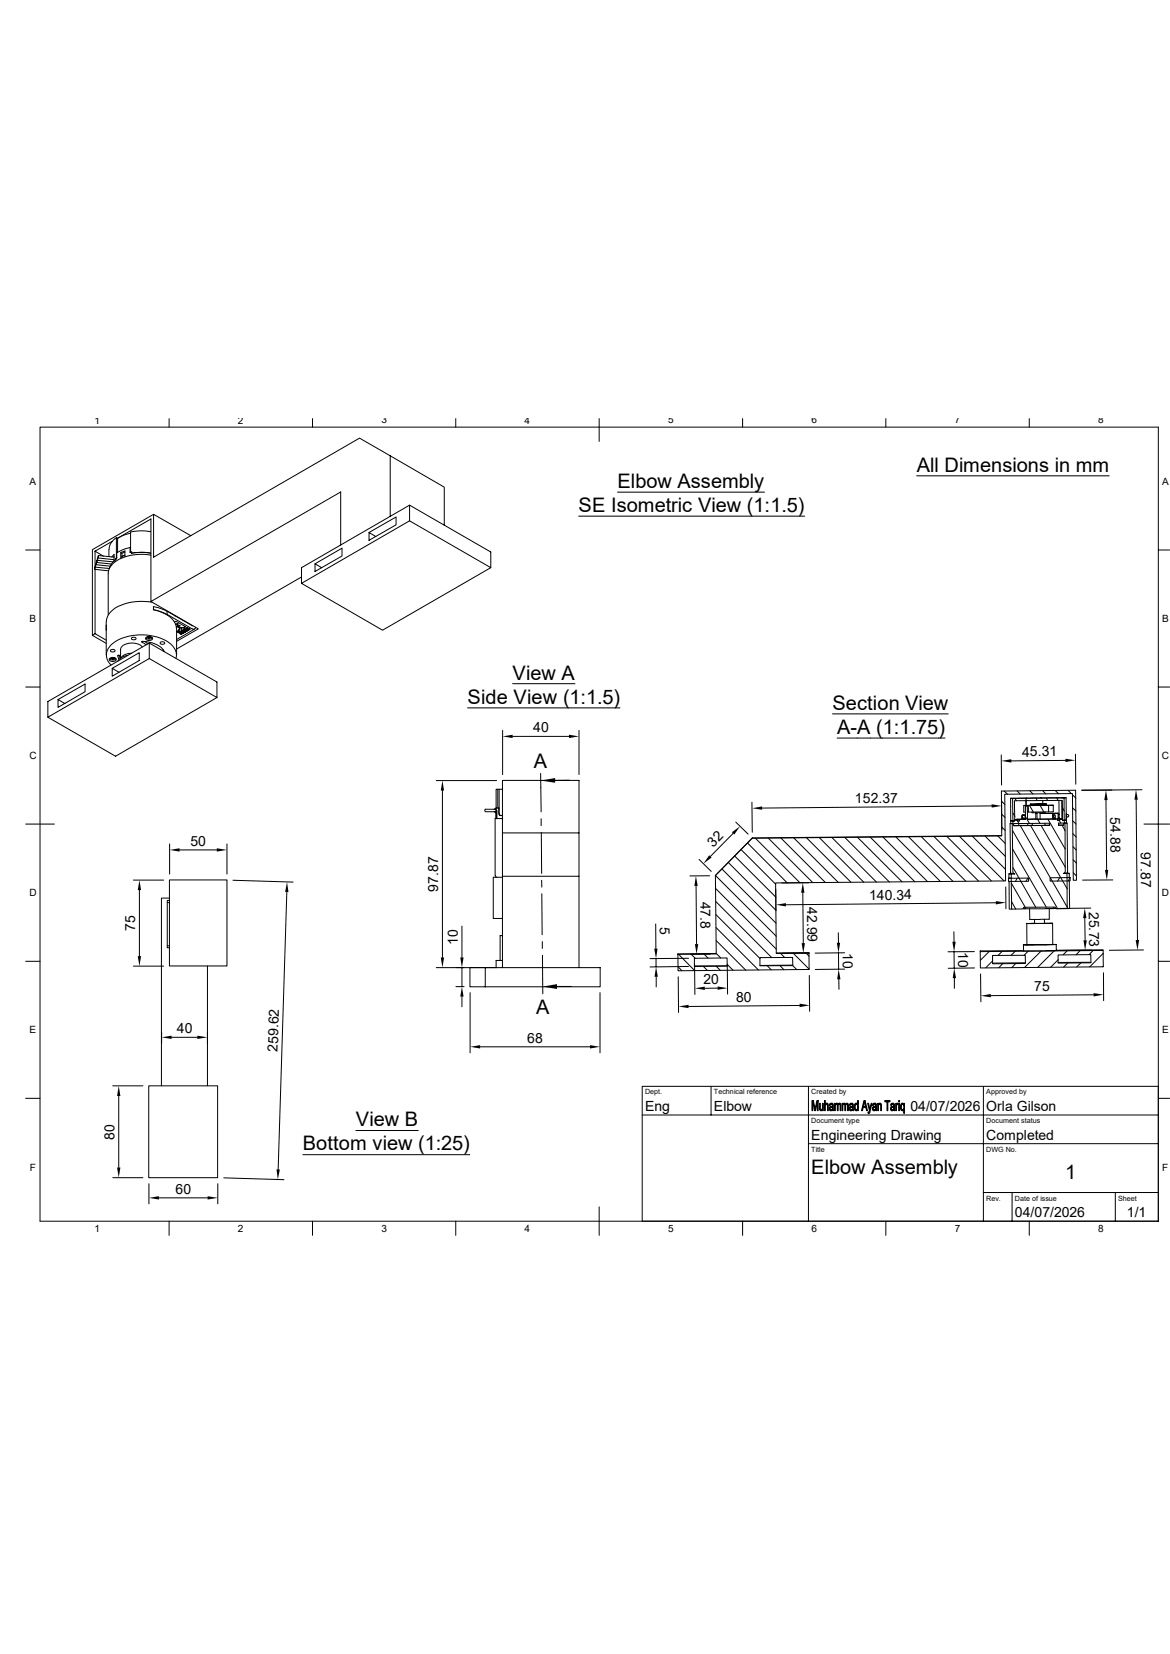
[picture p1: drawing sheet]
<svg xmlns="http://www.w3.org/2000/svg" width="297mm" height="420mm" viewBox="0 0 297 420" stroke-linecap="round" stroke-linejoin="round" font-family="sans-serif">
<g fill="none" stroke="#000" stroke-width=".25">
<path d="M10.2 108.5h283.8v201.6h-283.8zM42.9 106.3v2.2M79.3 106.3v2.2M99.1 115.7l-7.8-4.4-52.3 30.2v-10.9l-15.5 9v21.7M115.7 106.3v2.2M152.1 106.3v5.8M188.5 106.3v2.2M224.9 106.3v2.2M261.3 106.3v2.2M6.5 139.7h3.7M24.1 140l2.1 1.2M24.1 140l.1 3.8"/>
<path d="M28.5 137.5l-4.4 2.5M29.5 136.5l.3 .2v3.6M29.5 136.5v5.2M29.6 136.5a3.6 3.6 0 0 0-1.9 3l-.1 1.9M29.8 136.7l8.5-4.9v20.9M31.7 139.9l-1 .4M31.7 139.9v1.5M33 139v1.3l.4-.1M33 139l-1.8 .6-1.5 .8M33 139l.1 .1M33.1 135.4l-1.8 .5-1.5 .8M33.1 135l.1 5.3"/>
<path d="M38.3 135a13 13 0 0 0-5.2 .1M39 130.6l9.4 5.4M86.5 138.4v-13.5l-48.2 27.8 12 7-5.5 3.2M93.7 135.2v2l6.8-3.9v-2l-6.8 3.9 1.7 1M99.1 131.1v-15.4l13.7 8v9.7M104 128.3v3.9l-27.5 15.9M104 132.2l20.6 11.9M146.9 131.1h57.4M156.8 125h37.3M232.7 120.8h48.9M294 139.7h2.9M24 144.6l3.6 .3"/>
<path d="M24.1 143.9l-.1 .7zM24.1 144.6v16.3M24.2 144l3.5 .4M24.3 143.3l-.1 .7zM24.3 143.3h.1M24.4 143.4l3.5 .4M24.5 142.8l-.1 .6zM24.5 142.8h.1M24.6 142.8l3.7 .4M24.6 142.2h.1M24.6 142.2v.6zM24.7 142.3l4 .4"/>
<path d="M24.8 141.6l-.1 .6zM24.8 141.6h.1M24.9 141.7l4.1 .4M25 141.1l4 .4M25 141.1l-.1 .6zM27 159.5v.6M27 158.7v.3M27 157.8v8.5M27 159.5v.1M29 140.8l-.6 .6M29 141.4l-.1 .1M29 140.8v1.6"/>
<path d="M29.4 142.1l-.4 .4M29.4 141.8v.3M29.4 142.1l-1.1 1.1-.6 1.2M29.5 141.7h.1M29.6 141.7l-.2 .1M29.6 140.4v1.2M29.7 141.6l-.3 .2M30.9 141.3h.1M30.9 140.5v1.2M30.9 140.5l-.3-.2v1.5M31.7 141l-.8 .3M31.7 140.2l-.8 .3"/>
<path d="M33.1 140.3l.3-.1v.2M33.4 140.2v.3l2.4-.2 2.5 .2-2.4-.2-2.5 .2M33.4 140.2v.1M33.4 140.4l.1 .1M38.3 141a11.7 11.7 0 0 0-9.7 2.2l-.4 .5a2.88 2.88 0 0 0-.7 1.9v10.5M38.6 152.9a13.1 13.1 0 0 0-9.9 1.9l-1.3 1.5-.4 1.5M38.9 154.8l1.9 .5 1.6 .7M38.9 154.8v-.8l1.9 .5 1.6 .7M38.9 154.8a8.3 8.3 0 0 1 5.4 3.1M44.3 157.9l.5 1.5v6.9M44.3 157.9l.4-.2 2.4 1.4-1.1 .4M44.4 156.3v.1"/>
<path d="M44.8 159.2l.5 .1 .4 .4M45 158.7l.6 .1M45 158.8h.6M45.1 158.4h.1M45.1 158.4l-.1 .4M45.1 158.4l-.4 .1M45.5 159.9l-.1 .2-.6 .2M45.5 159.9l-.7 .5M45.6 158.8h.1M45.6 158.8l-.6 .2 1 .5M45.7 159.7l-.2 .2M46 160l.7 .2z"/>
<path d="M46 159.9l.6 .4M46 159.5h.1M46.5 160l.1 .1M46.7 159.6l.8 .3zM46.7 159.6l.6 .3M46.7 159.9v.1M46.7 159.9h.2M46.9 159.9v.1M46.9 159.9h.1M47 159.9v.2M47 159.9h-.4v.2M47 159.9h.1"/>
<path d="M47.1 159.9l-.1 .2M47.1 159.6l.2 .1M47.3 159.7h.4M47.4 159.4l.2 .2M47.4 159.9h-.1M47.6 159.6l-.2-.2 .3 .1v.2M47.6 159.6h-.5l.2 .1M47.6 159.6h.1M47.6 160h.1M47.7 159.9l-.1 .1M47.8 159.9h.2M47.8 159.9h.2z"/>
<path d="M47.8 160l-.1 .1M47.8 159.9h.1M47.8 159.6l-.1 .1M47.9 159.8h.4zM47.9 159.9h.1M47.9 159.8l.1 .1M48 159.8h.1M48 159.7h.1M48 159.9h.1M48.1 159.7l.2 .1M48.9 158.9l-6.5-3.7v.8l6.4 3.7M49.4 159.7l-4.6 2.7"/>
<path d="M49.7 159.3l-.3 .5-.6-.2M76.5 144.1l27.5-15.8 20.6 11.9v3.9l-27.5 15.9-20.6-11.9zM76.5 146.5l-31.7 18.3M80 143.2v1.9l6.8-3.9v-2l-6.8 4 1.7 .9M6.5 174.5h3.7M14.7 177.6l6.9-3.9v1.9l-6.9 4v-2l1.8 1M27 162.6l-2.9-1.7-.6 .4 3.5 2.1M27.8 167.3a1.11 1.11 0 0 1 1.7 .2 1.03 1.03 0 0 1-1.8 0zM27.8 167.3a1.23 1.23 0 0 0 1.7 0M28.1 165.1a.63 .63 0 0 1 .6-.2 .63 .63 0 0 1 .5 .5 .63 .63 0 0 1-.7 .2 .63 .63 0 0 1-.4-.5zM28.1 167.2h.1M28.3 167.1v.2"/>
<path d="M28.4 167l-.3 .2h.4M28.4 166.9v.1M28.5 169.7l6.8-4v2l-6.8 4v-2l1.7 1M28.5 167.2l.1-.3v.4M28.8 167.4v-.4l-.1 .4M28.8 167h.1M28.8 167v.2M29 167h-.4h.1M29.1 167v.1M29.2 167l-.5 .4-.2-.2M29.9 166.5h.1M29.9 166.5l.3 .9"/>
<path d="M30.3 166.4l.3 .2M30.3 166.5l-.4-.1v.1M32.4 166.4a3.3 3.3 0 0 0-2.5 1.5M33.4 162a.63 .63 0 0 1 .6-.2 .63 .63 0 0 1 .5 .5 .63 .63 0 0 1-.6 .2 .63 .63 0 0 1-.5-.5zM33.4 165.9a3.1 3.1 0 0 0-2.7 1.1M36.1 164.3a3.9 3.9 0 0 0-5.3 .1l-.2 .5v2.3l-.4-.8M36.8 162.9l.7 .6M37 162a1.11 1.11 0 0 1 1.7 .1 1.03 1.03 0 0 1-1.7 0zM37 162a1.23 1.23 0 0 0 1.7 0M37 163.7l-1.1-.8a6.8 6.8 0 0 1 5.6 2.2l.2 .4M37.4 161.7v.1M37.5 161.6l.3 .1"/>
<path d="M37.7 161.7v.4zM37.7 161.7v.1M37.8 161.6v.1M37.8 161.7h.1M37.8 161.6l.1 .1M37.9 167.2l-25.8 14.9v-4l25.8-14.8 17.2 9.9v3.9l-25.8 14.9-17.2-9.9M37.9 163.3v3.9l17.2 9.9M37.9 161.6v.5M38 161.6v.3M38 161.6v.1M38.1 161.6l.3 .2-.7 .3v-.3l-.4-.1M38.2 161.8v.1"/>
<path d="M38.4 161.8v.1M40.7 163.2a.63 .63 0 0 1 .6-.3 .63 .63 0 0 1 .5 .5 .63 .63 0 0 1-.6 .2 .63 .63 0 0 1-.5-.4zM41.4 164.9l.2 .5M44.7 167.2a4.3 4.3 0 0 0-3.3-4.9 13.3 13.3 0 0 0-13.1 1.4 3.4 3.4 0 0 0-.1 5.2M45.1 160.5l.7 .2M45.4 160.4l.1 .2 .1-.2M45.4 160.4h.2M45.4 160.4l-.1 .1M45.6 160.4l.1 .1M45.6 160.4h-.2M45.6 160.4h.1M45.7 160.6l-.1 .1"/>
<path d="M45.7 160.4l-.6 .1 .7 .3-.1-.2M45.7 160.4v.2M45.7 160.4h.1M45.8 160.5l-.1 .1M45.8 161h.2M45.8 160.4h.1M45.8 161h.3zM45.9 160.5h.1M45.9 160.4h.1M46 160.9l.1 .1M46.1 160.4h.1M46.1 160.8l.2 .1"/>
<path d="M46.1 160.8l.1 .1M46.1 160.8l.3 .1zM46.2 160.8h.1M46.2 160.3l-.2 .1M46.2 160.3l.1 .1M46.2 160.3l-.1 .1M46.2 160.3h.1M46.3 160.7h.3zM46.3 160.7v.1M46.3 160.8h.1M46.4 160.2a.25 .25 0 0 1-.1 .3 .25 .25 0 0 1-.4 0M46.4 160.2h-.1a.23 .23 0 0 0-.3 0 .23 .23 0 0 0-.1 .3"/>
<path d="M46.4 160.2h.1M46.4 160.8v.1M46.4 160.7l.1 .1-.2-.1M46.4 160.4h-.5M46.4 160.7h.2M46.6 160.7h.1M46.6 160.1h.4M46.6 160.5l.3 .1zM46.7 160.1h-.1M46.7 160.6v.1M46.7 160.5l.1 .1M46.7 160.6h.1"/>
<path d="M46.7 160.5h.1M46.7 160h.2M46.7 160.2l-.1 .1M46.7 160h.1M46.8 160.6h.1M46.8 160.5v.1M46.8 160.4h.1M46.8 160.5h.1M46.9 160.5l-.1 .1M46.9 160.6l-.1 .1M46.9 160.4h.1M46.9 160.4l-.1 .1"/>
<path d="M46.9 160.3l.3 .1zM46.9 160.3l.2 .1M47 160.4h.1M47 160.4l-.1 .1M47 160.4v.1M47.1 160.3h.2M47.1 160.2h.1M47.1 160.2l.1 .1M47.1 160.3h.1M47.2 160.1l.2 .2zM47.2 160.1l.2 .1M47.2 160.2v.1"/>
<path d="M47.3 160.1h.3zM47.3 160.1l.2 .1M47.4 160.2v.1M47.4 160.1h.1M47.6 160.1h.1M118.7 179.7h38.7M130.1 173.6h15.9M294 174.5h2.9M110.7 198.2h15.4M127.6 185.5v11.2M130.1 187h14.3M137.2 196.4l.2 9.8"/>
<path d="M144.6 198.1l-3.7 .1M147 185.5v11.2M211.3 181.3h29.4M212.5 187.4h27.4M254.2 191.7l.1 7.6M270.5 193.1l-13.8 .1M273 191.5l.1 7.6M6.5 209.3h7.3M43.1 214.3v7.7M45.6 215.8h9.4M57.6 214.3v7.7M112.3 200.7v42.4"/>
<path d="M123.2 206.1h2.7M125.4 206.1h.1M125.5 206.2h.4M125.9 205.2h.7M125.9 205.5h-2.7l-.1 .3 .1 .3M125.9 205.4l-.5 .1M125.9 205.2v2.7v-2.1h.3v2.1M126.4 200.4v4.8M126.6 205.2h.1M126.7 200.4h-.8v4.8M126.8 206.8h.1M127.3 207.1h.1"/>
<path d="M127.6 211.5v-13.3h19.4v13.3M127.6 200.4h-.9v6.3l.1 .4h.8h-.8v-.3h-.2v-1.6M127.6 207.9h-1.9v14.4M137.4 207.9v1.7M137.4 211.4l.1 10.4M177.5 218.2l3.1 3.1M184.9 219l12.1 12.1M186.1 211.6l-5.8 5.9M186.5 217.4l10.5 10.4M186.8 208.7l3.1 3.1M188.1 215.7l8.8 8.8M189.8 214.1l10.1 10.1"/>
<path d="M190.9 203.7l.1 7.6M191 212.9l63.3-.6-.1-11.4 18.8-.2 .3 22.8h-.8l-.3-22-17.1 .2 .2 22-58.4 .5 .2 17.9 8.3-.1v4.2l-33.3 .3v-4.2l9.7-.1-.2-19.9zM191 212.9l-9.4 9.4M191.8 212.9l11.3 11.3M195 212.8l11.3 11.3M198.2 212.8l11.3 11.3M201.5 212.8l11.3 11.3M204.7 212.7l11.3 11.3M208 212.7l11.3 11.3M211.2 212.7l11.3 11.3M214.5 212.6l11.3 11.3M217.7 212.6l11.3 11.3"/>
<path d="M220.9 212.6l11.3 11.3M224.2 212.6l11.3 11.3M227.4 212.5l11.3 11.3M230.6 212.5l11.3 11.3M233.9 212.5l11.3 11.3M237.1 212.4l11.3 11.3M240.4 212.4l11.3 11.3M243.6 212.4l11.3 11.3M246.8 212.3l8.5 8.5M250.1 212.3l5.1 5.2M251.8 204.6l-58.3 .6M253.3 212.3l1.9 1.9"/>
<path d="M254.3 203.5l.8 .8M254.3 203.1v7.6M254.3 206.8l.8 .8M254.3 212.2l-63.3 .6M254.3 210.1l.9 .8M254.9 200.9l.9 .8M256.4 209.1l.1 12.5 .3 .3h.8M256.5 202.7l.1 5.7h.5M256.6 208.4v.7h.5M256.6 209.1h-.1h.5M257 208.4h-.4h.5M257 208.4h.6"/>
<path d="M257 202.7l13.1-.1 .1 5.7h-.5h.5v.7h.1l.1 12.4-.4 .4h.8l.1 8.9-2.8 .1-.3-.5-7.9 .1-.3 .4h-2.8l-.1-8.9h.9l-.5-.3-.1-12.5h.1v-.7h.5h-.5zM257 210.9l11.5 19.8M257.1 215.6l8.5 14.7M257.2 206.5l.4 .8M257.3 209.1l9.1-.1v.6l-9.1 .1zM257.5 203.3l12.2-.1v4.9h-.7v.3h-.5v-.4l-7.6 .1-.1-3.5h-.5v3.5h-1.5v.3h-.5v-.2h-.7zM257.6 208.2h.7M257.6 202.7l.4 .6M258.1 208.1v.1M258.1 208.2l.6 .9M258.2 200.8l.8 .8M258.3 208.4h.5"/>
<path d="M258.6 209.6h-1.3M259 209.6l11.9 20.8M259.4 207.2v.8l.3-.1M259.4 208h-1.3l.7 .1M259.5 207h.6zM259.5 207l-.1 .2 .3-.2M259.5 207.2v.8M259.8 207.7v.2M259.9 204.6v1.6h.4M259.9 207.9l.4 .1M260 207.9l-.2-.2v.3h.1M260.1 207.9v.1"/>
<path d="M260.1 207l.2 1M260.3 208h.1M260.3 202.7l.3 .6M260.3 204.6h.5M260.3 207.4l1 1.7M260.4 203.3v1.2M260.5 203.3v1.2M260.6 202.6l-4.1 .1h.6M260.6 202.6h.1M260.8 206.2h.3M260.9 209.1v.5h-2.3v-.5M261 204.6l5.2-.1v1.7h-5.1z"/>
<path d="M261.4 204.6l.9 1.6M261.4 200.8l.9 .8M261.5 204.5h-1.6l1.1 .1M261.5 204.2l4.2-.1zM261.5 204.2v.3M261.6 209.6l9.3 16.1M262 209.1v.5l3.3-.1M262 209.5l-1.1 .1M262.9 208h.4M262.9 207.9l-2 .1M263 202.6l.3 .7M263.2 206.4l.1 1.6"/>
<path d="M263.2 206.5h-.3v1.5M263.2 204.2h.8zM263.3 208h.7M263.4 208l.6 1.1M264 204.5l1 1.7M264 206.4v1.6M264 206.5h3.2M264.3 209.6l6.2 10.7M264.7 200.7l.8 .9M264.7 203.3v.8M264.8 206.4v.1M265.3 209v.5"/>
<path d="M265.3 206.2v.2h-3.3v-.2M265.6 202.6l.4 .7M265.7 204.5h1.7h-1.2M265.7 204.5h-4.2M265.7 204.1v.4M266 208l4.4 7.6M266.4 209.5h-1.1M266.4 209l.1 .6M267.2 206.5h1.4v1.4h-.7M267.2 206.5l.1 1.4M267.3 207.9h.2M267.3 207.9l-3.3 .1"/>
<path d="M267.3 207.7l.3-.1 .1 .4M267.4 204.5v1.6l-1.2 .1M267.4 207.6l.1 .3M267.5 207.9v.1M267.5 207.6v-.7l-.2 .1v.6M267.5 206.9h.3l.1 .2v.9M267.5 208h.4M267.8 206.9l-.5 .1M267.9 200.7l.8 .8M268.3 202.6l.3 .6M268.5 208.3h.5M268.6 207.9h.6h-.7"/>
<path d="M268.6 207.5h.3M268.7 209l.1 .5M268.7 209h1.3v.5h-1.3zM268.7 209.5h1.3M268.8 203.2l.1 4.7M268.9 206.5h-4.6M268.9 206.8l-.3 .1h.3M268.9 208.4l.4 .6M269.2 208l.5 .1h-.7M269.2 208h.1M269.2 208h.3M269.5 208h.1"/>
<path d="M269.5 208h.2M269.5 203.2l.1 4.8-.4 .1M269.6 209.5l.8 1.4M269.7 208.3h.5M269.7 205.1l.5 .9M270.1 202.6h.5M270.2 208.3h.5M270.3 208.3h.4M270.3 208.3h.1M270.6 208h.1M270.6 202.6h-10M270.6 208l.1 .3h-.5"/>
<path d="M270.6 202.6l.1 5.4M270.7 208.1h.1M270.7 208h.1M270.7 209h.1h-.5M270.7 206.7h.1M270.7 206.7v1.6M270.7 206.7v2.3h-.5M270.7 206.8l.5 .1 .1 .2-.1 .3-.5 .1M270.9 209l.1 12.4-.3 .3-.7 .1M271.1 200.7l.8 .8M272.3 205.1l.8 .9M272.3 201.8l.8 .9"/>
<path d="M272.3 208.4l.9 .9M272.4 211.7l.8 .9M272.4 218.3l.9 .9M272.4 215l.8 .9M280.8 203.2l.1 17.7M288.4 203.1l.4 35.6M289.9 200.5l-15.3 .2 7.7-.1M290.4 209.3h6.5M33.9 223.5h7.6M35.4 226v16.8M42.5 229.2h.5M43 223.4h14.6v21.9h-14.6z"/>
<path d="M43 228.6h-.5v12.1h.5M43 228h-2v47.7M59.1 223.5l15.3 .5M72.8 226.5l-2.2 70.5M117.3 235.2v7.9M125.7 222.3l.2 .3 .3 .2M127.6 237.6h-.6v6.3M127.6 222.5v-11h19.4v11M127.6 222.8h-2.4v10.4h2.4M137.5 223.5v1.8M137.5 226.9l.1 10.5M137.7 239.1v1.7"/>
<path d="M166.5 234.6v6.3M176.7 225l.1 14.7M180.1 222.4h-5M181.6 222.3h.1M181.7 222.3l15.4 15.4M181.7 225.6l15.4 15.4M181.7 232.2l11.3 11.2M181.7 228.9l14.2 14.3M181.8 235.5l10.7 10.8M181.8 238.8l7.5 7.5M183.3 220.7l13.7 13.7M196.9 225.8l.1 5.5"/>
<path d="M203.8 226.7l.1 12.8M205.3 224.2h-6.8M212.8 236.9l.1 2.5M242.1 236.6l.1 2.5M252.8 229.2l-53.3 .5M255.3 225.2l.1 5.6M256 223h5.1v.8h-5.1zM256.1 221.9v1.1M256.2 223h-.2M256.2 223h.5M256.2 223.8v7M256.2 230.8h.6"/>
<path d="M256.8 224.3l3.5 6.1M256.8 221.9h-.6h.5M256.8 229l1.1 1.8M257.2 220.3l5.7 10.1M258.2 223l-.4 .8M259.7 230.8h.4M260.2 230.5l.1 .3M260.6 234.5l.1 5.4h6.6M260.9 223l-.5 .8M262.6 233.5v1l2.7-.1h-.2M262.6 234.4l-2 .1 6.6-.1h-2.1M265.1 233.4v1"/>
<path d="M266.4 230.7v2.7l-2.3 .1h-2.7v-2.7M266.6 222.9l5.1-.1v.9h-5.1zM267.2 234.4l.1 5.5M267.3 239.8h.8l-8.3 .1h.9M267.5 230.4l-.1 .3M268 230.7l-8 .1M268.1 239.8v1.6l-2.8 .1h-5.5v-1.6M269 222.9l-.5 .8M270.7 221.7h.7l-.6 .1M271.4 223.7l.1 7h-.6M271.4 221.7v1.1M271.6 222.8h-.8"/>
<path d="M271.7 222.8h.1M271.7 222.8l-.5 .9M272.5 221.6l.8 .9M275.4 233.1l.1 5.7M276.9 230.6l-11.5 .1M282.5 223.4l-7.7 .1M6.5 244.1h3.7M33.9 245.3h7.6M42.5 240.2h.5M52.7 245.3v30.4M110.7 245.7h41.7v4.9h-29.2M115.7 250.5h2.1"/>
<path d="M117.3 245.7v4.8M117.3 253.1v2.6M119.3 245.7v4.9h3.9M119.3 252.1v15.2M123.2 245.7v4.9M127.6 243.9h-1.7v1.8M127.6 245.7v-23.2h19.4v23.2M137.7 242.6l.1 9.7M141.4 250.5h3.6M152.3 252.1v15.2M166.5 243.4v2.1M166.6 248v2.6"/>
<path d="M172.2 245.5l.9 1M172.2 248l.1 9.1M172.3 242.3l4.1 4.2M174.8 245.4l-9.8 .1M174.8 243.3l-9.8 .1M175.5 242.3l1 1M176.3 243.3l8.3-.1v2.1l-8.3 .1zM176.3 244.9l.1 7.6M178.6 245.4l1 1M178.7 242.3l1 1M180.3 242.3h-5M181.8 245.4l1 1"/>
<path d="M181.8 242.1l-9.7 .2M181.9 242.1l1.1 1.1M182.2 250.9l-3.3 .1M184.6 244.8l.1 7.6M184.6 245.2l-8.3 .1M184.7 244.9l1.4 1.4M192.9 243.2l8.3-.1 .1 2.1h-8.4zM194.8 245.2l1 1.1M197.1 242l8.3-.1v.1M198 245.2l1 1.1M198.2 242.1l1 1M201.3 245.2l1 1"/>
<path d="M201.3 245.1l-8.4 .1M201.4 242.1l4 4M203 255.3l-28.2 .3M204.6 242l.8 .8M205.4 247.7l.1 9.1M205.5 242l-6.9 .1M212.9 241.9v4.2M212.9 248.7l.1 2.5M214.4 241.9l-7.5 .1M214.4 246.1l-7.4 .1M242.2 241.7v4.1M242.3 248.4v2.6"/>
<path d="M247.4 241.6l-6.7 .1M247.4 245.8l-6.7 .1M248.8 241.6l31.2-.3 .1 4.2-31.2 .3zM248.9 247.3l.1 7.1M251.1 241.6l-2.2 2.2M252 242.6h8.3v2l-8.3 .1zM252 244l-1.8 1.7M254.4 241.6l-1 1M254.6 244.7l-1.1 1M257.7 241.6l-1 1M257.9 244.6l-1.1 1.1M259.8 241.4l-11 .1v.1"/>
<path d="M260.3 244.5l-8.3 .1M261 241.5l-1 1.1M264.3 241.5l-4.2 4.2M267.6 241.4l-4.2 4.3M268.1 241.3l11.9-.1v.1M268.6 242.5l8.3-.1v2.1l-8.3 .1zM268.6 243.7l-1.9 1.9M270.9 241.4l-1 1M271.1 244.5l-1.1 1.1M274.2 241.4l-1 1M274.4 244.5l-1.1 1M276.9 244.3l-8.3 .1"/>
<path d="M277 241.3l-11.4 .1M277.5 241.3l-1 1.1M277.6 252.6l-26.1 .2M280.1 242.1l-3.5 3.4M280.1 247l.1 7.1M280.1 245.3l-.2 .2M290.3 241.2l-8.7 .1M294 244.1h2.9M6.5 278.9h3.7M28.6 275.7h7.7M30.1 278.3v18.2M37.8 275.7h17.4v23.3h-17.4z"/>
<path d="M41 262.1v2.8M43.6 263.4h6.5M121.9 265.8h27.9M180.5 275.8v7.3M205.2 275.8v34.3M249.6 275.8v34.3M294 275.8h-131v34.3M294 278.9h2.9M28.6 299h7.7M56.8 299.1l15.3 .5M76.9 293.2h42.4M90.3 287.1h15.9"/>
<path d="M163 283.1h131M205.2 290.4h88.8M37.8 300.6v5.1M40.3 304.2h12.4M42.9 310.1v3.6M55.3 300.6v5.1M79.3 310.1v3.6M115.7 310.1v3.6M152.1 306.5v7.2M188.5 310.1v3.6M224.9 310.1v3.6M249.6 302.8h44.4"/>
<path d="M256.9 302.8v7.3M261.3 310.1v3.6M283.1 302.8v7.3"/>
<circle cx="47.7" cy="160" r=".08"/>
<circle cx="46.9" cy="160.4" r=".07"/>
<circle cx="47.2" cy="160.3" r=".1"/>
</g>
<g fill="#000" stroke="#000" stroke-width=".25">
<path d="M206.5 279.4l.4 2.2-.1 .4-.5-2.2z" fill-rule="evenodd"/>
<path d="M206.1 279.4h.4l-.2 2.6h-.2z" fill-rule="evenodd"/>
<path d="M207.7 279.4v2.6h-.2v-2.1z" fill-rule="evenodd"/>
<path d="M207.4 279.4h.3l-.7 2.6h-.2z" fill-rule="evenodd"/>
<path d="M209.3 279.4h.2v1h.3l-.3 .3v1.3h-.2z" fill-rule="evenodd"/>
<path d="M217.7 279.4h.2v2.6h-.2v-.2h-.2l.2-.3v-.6l-.3-.5h.3z" fill-rule="evenodd"/>
<path d="M219.3 279.4h.3l-.4 1.6 .6 .2h-.7l-.2 .8h-.2z" fill-rule="evenodd"/>
<path d="M219.6 279.4l.6 2.6h-.2l-.2-.8-.6-.2h.5l-.2-1.1z" fill-rule="evenodd"/>
<path d="M224.6 279.4h1.3v.4h-.5v2.2h-.2v-2.2h-.6z" fill-rule="evenodd"/>
<path d="M228.1 279.4h.2v.4h-.2z" fill-rule="evenodd"/>
<path d="M208 280.2h.2v1.4l.5 .3a.45 .45 0 0 1-.6 0 .45 .45 0 0 1-.1-.6z" fill-rule="evenodd"/>
<path d="M208.4 281.8h.4z" fill-rule="evenodd"/>
<path d="M208.8 280.2h.2v1.8h-.2v-.3h-.2l.2-.3z" fill-rule="evenodd"/>
<path d="M209.6 280.2l.4-.1 .2 .3 .1 1.6h-.2l-.1-1.5-.5-.1z" fill-rule="evenodd"/>
<path d="M210.6 280.4h.4l-.3 .3h-.2z" fill-rule="evenodd"/>
<path d="M210.7 281.1h.6h-.1a.36 .36 0 0 0-.5 .2 .36 .36 0 0 0 .2 .5h.4l-.1 .1a.5 .5 0 0 1-.7-.1 .5 .5 0 0 1 .2-.7z" fill-rule="evenodd"/>
<path d="M210.7 280.3l.4-.2a.49 .49 0 0 1 .4 .7l.1 1.2-.5-.2 .2-.7-.5-.1a.37 .37 0 0 0 .4-.1 .37 .37 0 0 0 0-.5z" fill-rule="evenodd"/>
<path d="M210.9 281.8h.5z" fill-rule="evenodd"/>
<path d="M212 280.4h.3z" fill-rule="evenodd"/>
<path d="M211.8 280.2h.2l.2 .3-.2 .3v1.2h-.2z" fill-rule="evenodd"/>
<path d="M212.2 280.2l.3-.1 .2 .4-.7-.1z" fill-rule="evenodd"/>
<path d="M212.5 280.5l.6-.1-.3 .3v1.3h-.2z" fill-rule="evenodd"/>
<path d="M212.8 280.3a.39 .39 0 0 1 .6-.1 .39 .39 0 0 1 0 .6v1.2h-.1l-.1-1.5z" fill-rule="evenodd"/>
<path d="M213.7 280.2h.3l.1 .3-.1 .3v1.2h-.3z" fill-rule="evenodd"/>
<path d="M214 280.4h.2z" fill-rule="evenodd"/>
<path d="M214.1 280.2l.3-.1 .2 .4-.6-.1z" fill-rule="evenodd"/>
<path d="M214.4 280.5l.6-.1-.3 .3v1.3h-.2z" fill-rule="evenodd"/>
<path d="M214.7 280.3a.39 .39 0 0 1 .6-.1 .39 .39 0 0 1 0 .6v1.2h-.1l-.1-1.5z" fill-rule="evenodd"/>
<path d="M215.7 280.4h.5l-.4 .3h-.2z" fill-rule="evenodd"/>
<path d="M215.7 281.1h.7a.37 .37 0 0 0-.5 .2 .37 .37 0 0 0 .2 .5h.3a.5 .5 0 0 1-.8 .1 .5 .5 0 0 1 .1-.8z" fill-rule="evenodd"/>
<path d="M215.8 280.3l.4-.2a.49 .49 0 0 1 .4 .7l.1 1.2-.5-.2 .2-.7-.6-.1a.38 .38 0 0 0 .5-.1 .38 .38 0 0 0 0-.5z" fill-rule="evenodd"/>
<path d="M216.1 281.8h.4z" fill-rule="evenodd"/>
<path d="M217.1 280.2a.37 .37 0 0 1 .6 .2h-.4l-.2 .2v.8l.3 .4h-.4l-.1-1z" fill-rule="evenodd"/>
<path d="M217 281.8h.7a.37 .37 0 0 1-.3 .3 .37 .37 0 0 1-.4-.3z" fill-rule="evenodd"/>
<path d="M220.3 282.4h.5l-.4 .3z" fill-rule="evenodd"/>
<path d="M220.3 280.2h.2l.3 1.1-.1 .7z" fill-rule="evenodd"/>
<path d="M221.1 280.2h.3l-.6 2.2h-.3l.2-.2z" fill-rule="evenodd"/>
<path d="M221.6 280.4h.4l-.3 .3h-.2z" fill-rule="evenodd"/>
<path d="M221.6 281.1h.7h-.2a.36 .36 0 0 0-.4 .3 .36 .36 0 0 0 .2 .4l.3 .1a.5 .5 0 0 1-.7-.1 .5 .5 0 0 1 .1-.7z" fill-rule="evenodd"/>
<path d="M221.9 281.8h.4z" fill-rule="evenodd"/>
<path d="M221.7 280.3l.2-.2 .5 .2 .1 1.7-.5-.2 .3-.7h-.6l.1-.1a.33 .33 0 0 0 .5-.2 .33 .33 0 0 0-.3-.4z" fill-rule="evenodd"/>
<path d="M222.8 280.2l.4 .2-.2 .3v1.3h-.2z" fill-rule="evenodd"/>
<path d="M223 280.4h.3z" fill-rule="evenodd"/>
<path d="M223.1 280.2a.48 .48 0 0 1 .6 .1 .48 .48 0 0 1 .1 .6v1.1h-.2v-1.4l-.6-.2z" fill-rule="evenodd"/>
<path d="M226.1 280.4h.5l-.3 .3h-.2z" fill-rule="evenodd"/>
<path d="M226.2 281.1h.7h-.2a.36 .36 0 0 0-.4 .2 .36 .36 0 0 0 .2 .5h.4a.51 .51 0 0 1-.8 .1 .51 .51 0 0 1 .1-.8z" fill-rule="evenodd"/>
<path d="M226.2 280.3l.4-.2a.49 .49 0 0 1 .5 .7l.1 1.2-.5-.2 .2-.7h-.7l.2-.1a.33 .33 0 0 0 .5-.2 .33 .33 0 0 0-.3-.4z" fill-rule="evenodd"/>
<path d="M226.5 281.8h.4z" fill-rule="evenodd"/>
<path d="M227.4 280.2l.4 .3-.2 .3v1.2h-.2z" fill-rule="evenodd"/>
<path d="M227.7 280.2h.3v.3h-.4z" fill-rule="evenodd"/>
<path d="M228.1 280.2h.2v1.8h-.2z" fill-rule="evenodd"/>
<path d="M228.8 281.8h.6a.33 .33 0 0 1-.3 .3 .33 .33 0 0 1-.3-.3z" fill-rule="evenodd"/>
<path d="M228.8 280.2l.4-.1 .2 .2-.4 .1-.2 .4 .1 .8 .2 .2h-.3l-.2-.4z" fill-rule="evenodd"/>
<path d="M229.1 280.4h.3z" fill-rule="evenodd"/>
<path d="M229.4 280.2h.2v2.5h-.2v-.9h-.6h.3l.3-.3v-.6l-.2-.5h.2z" fill-rule="evenodd"/>
</g>
<g fill="#000">
<path d="M127.6 187l2.5-.4v.8zM137.3 198.2l3.6-.6v1.2zM144.4 186.6l2.6 .4-2.6 .4zM254.2 193.2l2.5-.4 .1 .8zM270.5 192.7l2.5 .3-2.5 .5zM43.1 215.8l2.5-.4v.8zM55 215.4l2.6 .4-2.6 .4zM112.3 198.2l.4 2.5h-.8zM180 217.2l.6 .6-2 1.5zM185.8 211.3l2.1-1.5-1.5 2.1zM190.9 205.2l2.6-.4v.8zM251.7 204.2l2.6 .4-2.5 .5z"/>
<path d="M280.8 200.6l.4 2.6h-.9zM288.4 200.5l.4 2.6h-.8zM35.4 223.5l.4 2.5h-.8zM72.9 223.9l.3 2.6h-.8zM176.7 222.4l.4 2.6h-.8zM176.4 239.7h.8l-.4 2.6zM197 229.7l2.5-.4v.9zM203.8 224.2l.4 2.5h-.8zM203.5 239.5h.8l-.4 2.5zM212.4 239.4h.9l-.4 2.5zM241.8 239.1h.8l-.4 2.6zM252.8 228.8l2.6 .4-2.6 .5z"/>
<path d="M275.4 230.6l.4 2.5h-.8zM275 238.8h.9l-.4 2.5zM280.5 220.9h.8l-.3 2.5zM288.3 238.7h.9l-.4 2.6zM35 242.8h.8l-.4 2.5zM111.9 243.1h.8l-.4 2.6zM117.3 250.5l.4 2.6h-.9zM116.8 243.1h.9l-.4 2.6zM137.8 250.5l3.6-.6v1.2zM166.1 240.9h.8l-.4 2.5zM166.5 245.5l.5 2.5h-.8zM172.3 255.6l2.5-.5v.9z"/>
<path d="M176.4 251l2.5-.5v.9zM182.2 250.5l2.5 .4-2.5 .4zM203 254.8l2.5 .5-2.5 .4zM212.9 246.1l.5 2.6h-.9zM242.2 245.8l.5 2.6h-.8zM249 252.9l2.5-.5v.8zM277.6 252.2l2.6 .4-2.6 .4zM30.1 275.7l.5 2.6h-.9zM41 263.4l2.6-.4v.8zM50.1 263l2.6 .4-2.6 .4zM119.3 265.8l2.6-.4v.8zM149.8 265.4l2.5 .4-2.5 .4z"/>
<path d="M29.7 296.5h.9l-.5 2.5zM70.2 296.9l.8 .1-.5 2.5zM37.8 304.2l2.5-.5v.9zM52.7 303.7l2.6 .5-2.6 .4z"/>
</g>
<g font-size="5.1">
<text x="232.7" y="119.8">All Dimensions in mm</text>
<text x="156.8" y="123.9">Elbow Assembly</text>
<text x="146.9" y="130">SE Isometric View (1:1.5)</text>
<text x="130.1" y="172.6">View A</text>
<text x="118.7" y="178.7">Side View (1:1.5)</text>
<text x="211.3" y="180.2">Section View</text>
<text x="212.5" y="186.4">A-A (1:1.75)</text>
<text x="135.6" y="194.9">A</text>
<text x="136.1" y="257.5">A</text>
<text x="90.3" y="286">View B</text>
<text x="76.9" y="292.1">Bottom view (1:25)</text>
<text x="206" y="298.1">Elbow Assembly</text>
<text x="270.4" y="299.3">1</text>
</g>
<g font-size="3.6">
<text x="135.4" y="185.9">40</text>
<text x="259.5" y="192.1" transform="rotate(-1 259.5 192.1)">45.31</text>
<text x="217" y="203.9" transform="rotate(-1 217 203.9)">152.37</text>
<text x="281.9" y="207.6" transform="rotate(89 281.9 207.6)">54.88</text>
<text x="48.3" y="214.8">50</text>
<text x="181.1" y="215.2" transform="rotate(-45 181.1 215.2)">32</text>
<text x="289.6" y="216.4" transform="rotate(89 289.6 216.4)">97.87</text>
<text x="111.2" y="226.4" transform="rotate(-90 111.2 226.4)">97.87</text>
<text x="177.8" y="228.9" transform="rotate(89 177.8 228.9)">47.8</text>
<text x="204.9" y="230.3" transform="rotate(89 204.9 230.3)">42.99</text>
<text x="220.6" y="228.5" transform="rotate(-1 220.6 228.5)">140.34</text>
<text x="276.4" y="231.5" transform="rotate(89 276.4 231.5)">25.73</text>
<text x="34.3" y="236.4" transform="rotate(-90 34.3 236.4)">75</text>
<text x="116.2" y="239.9" transform="rotate(-90 116.2 239.9)">10</text>
<text x="167.5" y="235.5" transform="rotate(89 167.5 235.5)">5</text>
<text x="214" y="241.9" transform="rotate(89 214 241.9)">10</text>
<text x="243.3" y="241.7" transform="rotate(89 243.3 241.7)">10</text>
<text x="178.6" y="249.9" transform="rotate(-1 178.6 249.9)">20</text>
<text x="262.6" y="251.7" transform="rotate(-1 262.6 251.7)">75</text>
<text x="186.9" y="254.4" transform="rotate(-1 186.9 254.4)">80</text>
<text x="44.9" y="262.3">40</text>
<text x="70.5" y="267.1" transform="rotate(-88 70.5 267.1)">259.62</text>
<text x="133.9" y="264.8">68</text>
<text x="163.7" y="282.1">Eng</text>
<text x="181.2" y="282.1">Elbow</text>
<text x="231.1" y="282.1">04/07/2026</text>
<text x="250.4" y="282.1">Orla Gilson</text>
<text x="29.1" y="289.4" transform="rotate(-90 29.1 289.4)">80</text>
<text x="206" y="289.4">Engineering Drawing</text>
<text x="250.4" y="289.4">Completed</text>
<text x="44.6" y="303.1">60</text>
<text x="257.6" y="309">04/07/2026</text>
<text x="286.1" y="309.1">1/1</text>
</g>
<g font-size="2.5">
<text x="24" y="107.6">1</text>
<text x="60.4" y="107.6">2</text>
<text x="96.8" y="107.5">3</text>
<text x="133.2" y="107.6">4</text>
<text x="169.6" y="107.5">5</text>
<text x="206" y="107.5">6</text>
<text x="242.4" y="107.5">7</text>
<text x="278.8" y="107.5">8</text>
<text x="7.5" y="123.1">A</text>
<text x="295" y="123.1">A</text>
<text x="7.5" y="157.9">B</text>
<text x="295" y="157.9">B</text>
<text x="7.5" y="192.8">C</text>
<text x="294.9" y="192.8">C</text>
<text x="7.5" y="227.6">D</text>
<text x="294.9" y="227.6">D</text>
<text x="7.5" y="262.4">E</text>
<text x="295" y="262.4">E</text>
<text x="7.6" y="297.2">F</text>
<text x="295.1" y="297.2">F</text>
<text x="24" y="312.8">1</text>
<text x="60.4" y="312.8">2</text>
<text x="96.8" y="312.8">3</text>
<text x="133.2" y="312.8">4</text>
<text x="169.6" y="312.8">5</text>
<text x="206" y="312.8">6</text>
<text x="242.4" y="312.8">7</text>
<text x="278.8" y="312.8">8</text>
</g>
<g font-size="1.8">
<text x="163.7" y="277.9">Dept.</text>
<text x="181.2" y="277.9">Technical reference</text>
<text x="206" y="277.9">Created by</text>
<text x="250.4" y="277.9">Approved by</text>
<text x="206" y="285.2">Document type</text>
<text x="250.4" y="285.2">Document status</text>
<text x="206" y="292.4">Title</text>
<text x="250.4" y="292.4">DWG No.</text>
<text x="250.4" y="304.8">Rev.</text>
<text x="257.6" y="304.8">Date of issue</text>
<text x="283.9" y="304.8">Sheet</text>
</g>
</svg>
